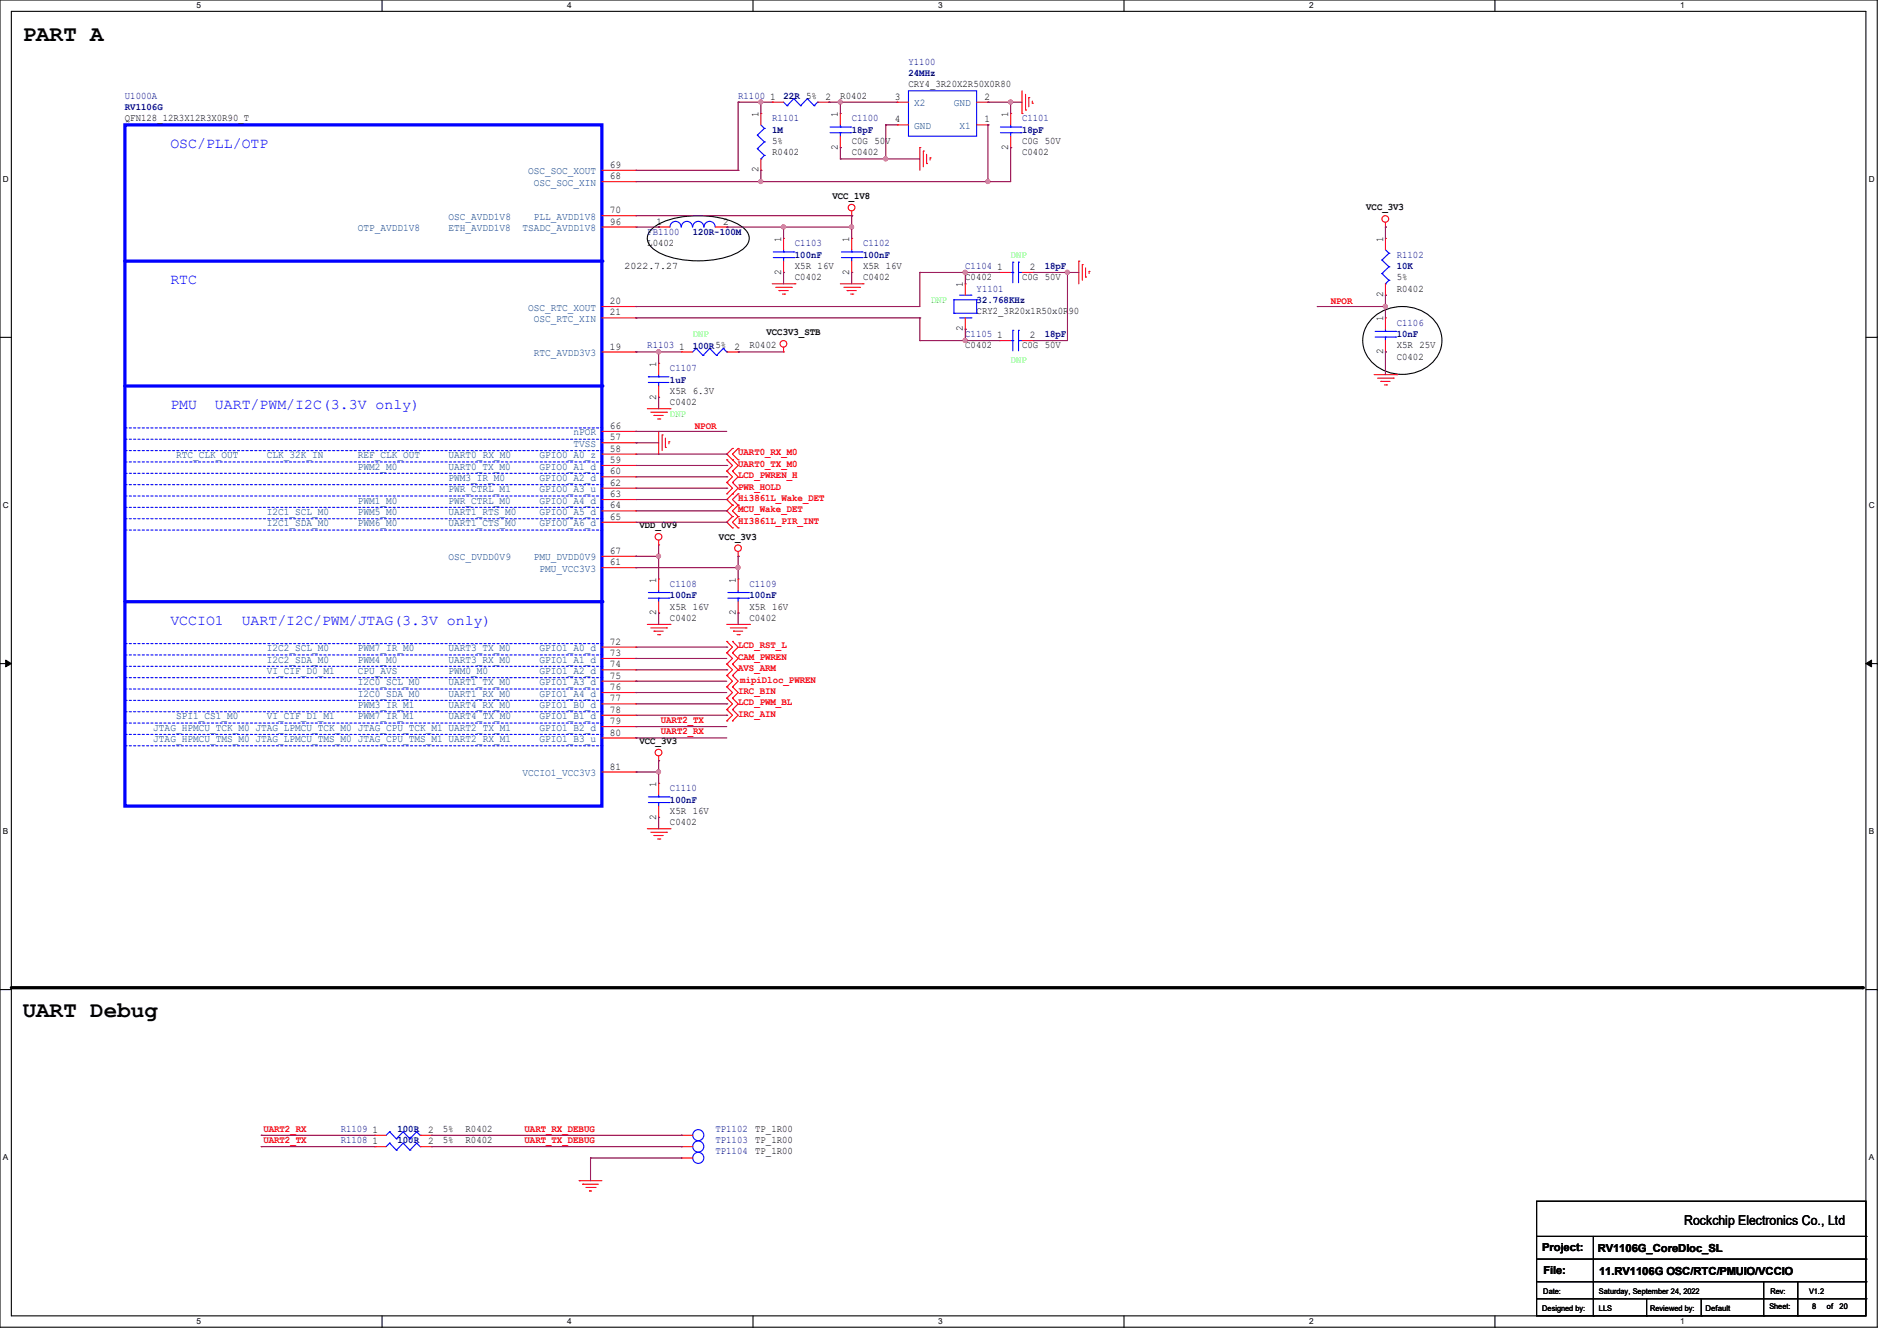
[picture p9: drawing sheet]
<svg xmlns="http://www.w3.org/2000/svg" width="297mm" height="210mm" viewBox="0 0 297 210" stroke-linecap="round" stroke-linejoin="round" font-family="sans-serif">
<path d="M0 0h293.9v207.9h-293.9zM1.8 1.8h290.3v204.3h-290.3z" fill="none" stroke="#000" stroke-width=".17"/>
<g fill="#fff">
<path d="M30.8 .2h.7v1.4h-.7z"/>
<path d="M30.8 206.2h.7v1.4h-.7z"/>
</g>
<path d="M59.8 0v1.8M59.8 206.1v1.8" fill="none" stroke="#000" stroke-width=".17"/>
<g fill="#fff">
<path d="M88.8 .2h.7v1.4h-.7z"/>
<path d="M88.8 206.2h.7v1.4h-.7z"/>
</g>
<path d="M117.9 0v1.8M117.9 206.1v1.8" fill="none" stroke="#000" stroke-width=".17"/>
<g fill="#fff">
<path d="M146.9 .2h.7v1.4h-.7z"/>
<path d="M146.9 206.2h.7v1.4h-.7z"/>
</g>
<path d="M176 0v1.8M176 206.1v1.8" fill="none" stroke="#000" stroke-width=".17"/>
<g fill="#fff">
<path d="M205 .2h.7v1.4h-.7z"/>
<path d="M205 206.2h.7v1.4h-.7z"/>
</g>
<path d="M234.1 0v1.8M234.1 206.1v1.8" fill="none" stroke="#000" stroke-width=".17"/>
<g fill="#fff">
<path d="M263.1 .2h.6v1.4h-.6z"/>
<path d="M263.1 206.2h.6v1.4h-.6z"/>
<path d="M.5 27.3h.9v1.4h-.9z"/>
<path d="M292.6 27.3h.9v1.4h-.9z"/>
<path d="M.5 78.4h.9v1.4h-.9z"/>
<path d="M292.6 78.4h.9v1.4h-.9z"/>
</g>
<path d="M0 52.8h1.8M292.1 52.8h1.8" fill="none" stroke="#000" stroke-width=".17"/>
<g fill="#fff">
<path d="M.5 129.5h.8v1.4h-.8z"/>
<path d="M292.6 129.5h.8v1.4h-.8z"/>
</g>
<path d="M0 103.9h1.8M292.1 103.9h1.8" fill="none" stroke="#000" stroke-width=".17"/>
<path d="M.9 103.4l.9 .5-.9 .5zM292.1 103.9l.9-.5v1z" fill="#000" stroke="#000" stroke-width=".16"/>
<g fill="#fff">
<path d="M.5 180.5h.8v1.4h-.8z"/>
<path d="M292.6 180.5h.8v1.4h-.8z"/>
</g>
<g fill="none" stroke="#000" stroke-width=".17">
<path d="M102.2 35.7a12.6 12.6 0 0 1 8.4-1.9 10.5 10.5 0 0 1 5.8 1.9 1.93 1.93 0 0 1 0 3.2 12.6 12.6 0 0 1-8.4 1.9 10.5 10.5 0 0 1-5.8-1.9 1.93 1.93 0 0 1 0-3.2zM214.6 50.2a6.8 6.8 0 0 1 10.5 .7 5 5 0 0 1-2.7 7.1 6.7 6.7 0 0 1-8.3-2.2 4.7 4.7 0 0 1 .5-5.6zM0 155h1.8M292.1 155h1.8M240.6 188.1h51.5v18h-51.5zM240.6 193.6h51.5M240.6 197.2h51.5M249.5 193.6v12.5M292.1 193.6h.1M292.1 197.2h.1M240.6 200.7h51.5M240.6 203.4h51.5"/>
<path d="M249.5 206.1h.1M257.8 206.1h.1M257.8 203.4v2.7M266.4 206.1h.1M266.4 203.4v2.7M276.1 206.1h.1M276.1 200.7v5.4M281.5 206.1h.1M281.5 200.7v5.4M292.1 200.7h.1M292.1 203.4h.1"/>
</g>
<path d="M1.8 154.7h289.8" fill="none" stroke="#000" stroke-width=".51"/>
<circle cx="291.6" cy="154.7" r=".25" fill="#000"/>
<g fill="none" stroke="#f00" stroke-width=".17">
<path d="M140.5 16h.1M140.5 19.6h.1M140.5 19.6h1.7M140.5 16h1.7M152.9 19.6h1.8M152.9 16h1.8M154.7 19.6h.1M154.7 16h.1M160 17.8h.1M160 14.2v3.6M160.6 17.2h.1M160.6 14.8v2.4"/>
<path d="M161.1 15.3h.1M161.1 15.3v1.4M161.6 16.2h.1M161.6 15.8v.4M133.3 33.8h.1M133.3 33.1v.7M144 23.1h.1M144 23.1v3.6M144.6 23.7h.1M144.6 23.7v2.4M145.1 25.6h.1M145.1 24.2v1.4"/>
<path d="M145.6 24.7h.1M145.6 24.7v.4M216.9 35.6h.1M216.9 37.3h.1M216.9 34.8v.8M216.9 37.3v1.8M120.9 44.4h3.6M121.5 45h2.4M122 45.5h.1M122 45.5h1.4M122.5 46.1h.4M122.7 55.1h.1"/>
<path d="M122.7 54.4v.7M122.9 46.1h.1M123.9 45h.1M124.5 44.4h.1M131.6 44.4h3.5M132.1 45h2.5M132.6 45.5h.1M132.6 45.5h1.5M133.2 46.1h.3M133.5 46.1h.1M134.6 45h.1M135.1 44.4h.1"/>
<path d="M168.9 40.9h.1M168.9 40.9v3.5M169.5 41.4h.1M169.5 41.4v2.5M170 43.4h.1M170 42v1.4M170.5 42.5h.1M170.5 42.5v.3M215.1 58.7h3.6M215.7 59.2h2.4M216.2 59.7h.1M216.2 59.7h1.4"/>
<path d="M216.9 46.2h.1M216.9 44.4v1.8M218.1 59.2h.1M218.7 58.7h.1M101.3 64h3.6M101.9 64.6h2.5M102.4 65.1h.1M102.4 65.1h1.4M103 65.6h.3M103.1 67.6h.1M103.1 67.6v3.5M103.3 65.6h.1"/>
<path d="M103.7 68.1h.1M103.7 68.1v2.5M104.2 70.1h.1M104.2 68.6v1.5M104.4 64.6h.1M104.7 69.2h.1M104.7 69.2v.3M104.9 64h.1M113.8 73.8h.1M113.8 72h.1M113.8 77.3h.1M113.8 75.6h.1"/>
<path d="M113.8 72l.9 .9-.9 .9M113.8 75.6l.9 .9-.9 .8M113.8 73.8l.9 .9-.9 .9M114.7 73.8h.1M114.7 72h.1M114.7 70.2h.1M114.7 77.3h.1M114.7 75.6h.1M114.7 79.1h.1M114.7 70.2l-.9 .9 1.8 1.8-.9 .9M114.7 75.6l.9 .9-1.8 1.7 .9 .9M114.7 79.1l-.9 .9 .9 .9"/>
<path d="M114.7 73.8l.9 .9-.9 .9M115.6 72h.1M115.6 70.2h.1M115.6 79.1h.1M115.6 77.3h.1M115.6 70.2l-.9 .9 .9 .9M115.6 77.3l-.9 .9 .9 .9M115.6 79.1l-.9 .9 .9 .9M216.7 60.3h.4M217.1 60.3h.1M101.3 97.8h3.6M101.9 98.3h2.5"/>
<path d="M102.4 98.8h.1M102.4 98.8h1.4M103 99.4h.3M103.1 85.3h.1M103.1 90.7h.1M103.1 96h.1M103.1 84.6v.7M103.1 90.7v1.8M103.1 94.2v1.8M103.3 99.4h.1M104.4 98.3h.1M104.9 97.8h.1"/>
<path d="M113.8 97.8h3.5M114.3 98.3h2.5M114.7 80.9h.1M114.7 82.7h.1M114.7 80.9l-.9 .9 .9 .9M114.9 98.8h.1M114.9 98.8h1.4M115.4 99.4h.3M115.6 87.1h.1M115.6 82.7h.1M115.6 80.9h.1M115.6 90.7h.1"/>
<path d="M115.6 96h.1M115.6 86.4v.7M115.6 90.7v1.8M115.6 94.2v1.8M115.6 80.9l-.9 .9 .9 .9M115.7 99.4h.1M116.8 98.3h.1M117.3 97.8h.1M103.1 119.1h.1M103.1 118.4v.7M113.8 104h.1M113.8 102.2h.1"/>
<path d="M113.8 111.1h.1M113.8 109.3h.1M113.8 107.6h.1M113.8 105.8h.1M113.8 112.9h.1M113.8 100.5h.1M113.8 102.2l.9 .9-.9 .9M113.8 109.3l.9 .9-.9 .9M113.8 105.8l.9 .9-.9 .9M113.8 111.1l.9 .9-.9 .9M113.8 107.6l.9 .9-.9 .8M113.8 100.5l.9 .8-.9 .9"/>
<path d="M113.8 104l.9 .9-.9 .9M114.7 104h.1M114.7 102.2h.1M114.7 111.1h.1M114.7 109.3h.1M114.7 107.6h.1M114.7 105.8h.1M114.7 112.9h.1M114.7 100.5h.1M114.7 102.2l.9 .9-.9 .9M114.7 109.3l.9 .9-.9 .9M114.7 105.8l.9 .9-.9 .9"/>
<path d="M114.7 111.1l.9 .9-.9 .9M114.7 107.6l.9 .9-.9 .8M114.7 100.5l.9 .8-.9 .9M114.7 104l.9 .9-.9 .9M101.3 129.8h3.6M101.9 130.3h2.5M102.4 130.9h.1M102.4 130.9h1.4M103 131.4h.3M103.3 131.4h.1M104.4 130.3h.1M104.9 129.8h.1"/>
<path d="M90.7 184.9h.1M90.7 184.9h3.5M91.2 185.5h.1M91.2 185.5h2.5M91.7 186h1.5M92.3 186.5h.1M92.3 186.5h.3M93.2 186h.1"/>
<circle cx="133.3" cy="32.5" r=".52"/>
<circle cx="216.9" cy="34.3" r=".52"/>
<circle cx="122.7" cy="53.8" r=".52"/>
<circle cx="103.1" cy="84.1" r=".52"/>
<circle cx="115.6" cy="85.9" r=".52"/>
<circle cx="103.1" cy="117.9" r=".52"/>
</g>
<g fill="none" stroke="#00f" stroke-width=".17">
<path d="M142.2 14.2h10.7v7.1h-10.7zM216.9 39.1l.6 .6M217.5 39.7h.1M217.5 39.7l-1.1 1M216.4 40.7h.1M216.4 42.8h.1M216.4 40.7l1.1 1.1M216.4 42.8l1.1 1.1M216.9 44.4h.1M217.5 41.8h.1M217.5 43.9h.1M217.5 41.8l-1.1 1"/>
<path d="M217.5 43.9l-.6 .5M101.5 93.7h3.2M101.5 92.8h3.2M103.1 92.8h.1M103.1 93.7h.1M103.1 92.5v.3M103.1 93.7v.5M104.7 93.7h.1M104.7 92.8h.1M114 93.7h3.2M114 92.8h3.2M115.6 92.8h.1"/>
<path d="M115.6 93.7h.1M115.6 92.5v.3M115.6 93.7v.5M117.2 93.7h.1M117.2 92.8h.1"/>
</g>
<path d="M19.6 19.6h74.6v106.6h-74.6zM19.6 40.9h74.6" fill="none" stroke="#00f" stroke-width=".51"/>
<circle cx="94.2" cy="40.9" r=".25" fill="#00f"/>
<path d="M19.6 60.5h74.6" fill="none" stroke="#00f" stroke-width=".51"/>
<circle cx="94.2" cy="60.5" r=".25" fill="#00f"/>
<path d="M19.6 94.2h74.6" fill="none" stroke="#00f" stroke-width=".51"/>
<circle cx="94.2" cy="94.2" r=".25" fill="#00f"/>
<g fill="none" stroke="#00f" stroke-width=".17" stroke-dasharray=".3">
<path d="M19.6 70.6h74.6M19.6 67h74.6M19.6 68.8h74.6M19.6 72.3h74.6M19.6 74.1h74.6M19.6 75.9h74.6M19.6 77.7h74.6M19.6 79.5h74.6M94.2 70.6h.1M94.2 67h.1M94.2 68.8h.1M94.2 72.3h.1"/>
<path d="M94.2 74.1h.1M94.2 75.9h.1M94.2 77.7h.1M94.2 79.5h.1M19.6 81.2h74.6M19.6 83h74.6M94.2 81.2h.1M94.2 83h.1M19.6 100.8h74.6M19.6 102.6h74.6M19.6 104.4h74.6M19.6 106.1h74.6"/>
<path d="M19.6 107.9h74.6M19.6 109.7h74.6M19.6 111.5h74.6M19.6 113.2h74.6M19.6 115h74.6M19.6 116.8h74.6M94.2 100.8h.1M94.2 102.6h.1M94.2 104.4h.1M94.2 106.1h.1M94.2 107.9h.1M94.2 109.7h.1"/>
<path d="M94.2 111.5h.1M94.2 113.2h.1M94.2 115h.1M94.2 116.8h.1"/>
</g>
<g fill="none" stroke="#f00" stroke-width=".17">
<path d="M119.1 17.8h.1M119.1 17.8v1.8M120.9 16h.1M120.9 16h1.8M128 16h1.8M129.8 16h.1M131.6 17.8h.1M131.6 17.8v1.8M158.2 17.8h.1M158.2 17.8v1.8M94.2 26.7h5.4M94.2 28.4h5.4"/>
<path d="M94.2 33.8h5.4M94.2 35.6h5.4M99.6 26.7h.1M99.6 28.4h.1M99.6 33.8h.1M99.6 35.6h.1M103.1 35.6h.1M103.1 35.6h1.8M112 35.6h1.8M113.8 35.6h.1M119.1 26.7h.1M119.1 24.9v1.8"/>
<path d="M122.7 37.3h.1M122.7 37.3v1.8M131.6 23.1h.1M131.6 21.3v1.8M133.3 37.3h.1M133.3 37.3v1.8M158.2 23.1h.1M158.2 21.3v1.8M94.2 55.1h5.4M94.2 49.8h5.4M94.2 48h5.4M99.6 55.1h.1"/>
<path d="M99.6 49.8h.1M99.6 48h.1M103.1 56.9h.1M103.1 56.9v1.8M106.7 55.1h.1M106.7 55.1h1.8M113.8 55.1h1.8M115.6 55.1h.1M122.7 42.7h.1M122.7 40.9v1.8M133.3 42.7h.1M133.3 40.9v1.8"/>
<path d="M151.1 44.4h.1M151.1 51.6h.1M151.1 44.4v1.8M151.1 49.8v1.8M156.5 42.7h.1M156.5 53.3h.1M156.5 42.7h1.7M156.5 53.3h1.7M160 42.7h1.8M160 53.3h1.8M161.8 42.7h.1M161.8 53.3h.1"/>
<path d="M216.9 49.8h.1M216.9 55.1h.1M216.9 49.8v1.8M216.9 53.3v1.8M94.2 69.3h5.4M94.2 71.1h5.4M94.2 72.9h5.4M94.2 74.7h5.4M94.2 76.5h5.4M94.2 78.2h5.4M94.2 67.6h5.4M99.6 69.3h.1"/>
<path d="M99.6 71.1h.1M99.6 72.9h.1M99.6 74.7h.1M99.6 76.5h.1M99.6 78.2h.1M99.6 67.6h.1M103.1 62.2h.1M103.1 60.5v1.7M94.2 80h5.4M94.2 81.8h5.4M94.2 87.1h5.4M94.2 88.9h5.4"/>
<path d="M99.6 80h.1M99.6 81.8h.1M99.6 87.1h.1M99.6 88.9h.1M94.2 101.3h5.4M94.2 104.9h5.4M94.2 103.1h5.4M94.2 106.7h5.4M94.2 108.5h5.4M94.2 113.8h5.4M94.2 115.6h5.4M94.2 110.2h5.4"/>
<path d="M94.2 112h5.4M99.6 101.3h.1M99.6 104.9h.1M99.6 103.1h.1M99.6 106.7h.1M99.6 108.5h.1M99.6 113.8h.1M99.6 115.6h.1M99.6 110.2h.1M99.6 112h.1M94.2 120.9h5.4M99.6 120.9h.1"/>
<path d="M103.1 122.7h.1M103.1 128h.1M103.1 122.7v1.8M103.1 126.2v1.8M58.7 179.6h.1M58.7 177.8h.1M58.7 177.8h1.8M58.7 179.6h1.8M65.8 177.8h1.8M65.8 179.6h1.8M67.6 179.6h.1M67.6 177.8h.1"/>
<path d="M106.7 177.8h.1M106.7 179.6h.1M106.7 177.8h1.8M106.7 179.6h1.8M106.7 181.4h.1M106.7 181.4h1.8"/>
</g>
<g fill="none" stroke="#00f" stroke-width=".17">
<path d="M119.1 19.6l.6 .5M122.7 16l.5 .6M123.2 16.6h.1M124.3 15.5h.1M124.3 15.5l-1.1 1.1M124.3 15.5l1 1.1M125.3 16.6h.1M126.4 15.5h.1M126.4 15.5l-1.1 1.1M126.4 15.5l1.1 1.1M127.5 16.6h.1M128 16h.1"/>
<path d="M128 16l-.5 .6M130 19.9h3.2M131.6 19.9h.1M131.6 19.6v.3M133.2 19.9h.1M156.6 19.9h3.3M158.2 19.9h.1M158.2 19.6v.3M159.9 19.9h.1M106.6 35.6a.87 .87 0 0 0-.8-.9 .87 .87 0 0 0-.9 .9M108.4 35.6a.87 .87 0 0 0-.9-.9 .87 .87 0 0 0-.8 .9M110.2 35.6a.87 .87 0 0 0-.9-.9 .87 .87 0 0 0-.8 .9"/>
<path d="M112 35.6a.87 .87 0 0 0-.9-.9 .87 .87 0 0 0-.9 .9M118.6 21.2h.1M118.6 23.3h.1M118.6 21.2l1.1 1M118.6 23.3l1.1 1M119.1 24.9h.1M119.7 20.1h.1M119.7 22.2h.1M119.7 24.3h.1M119.7 24.3l-.6 .6M119.7 20.1l-1.1 1.1M119.7 22.2l-1.1 1.1"/>
<path d="M121.1 39.5h3.2M122.7 39.5h.1M122.7 39.1v.4M124.3 39.5h.1M130 20.8h3.2M131.6 20.8h.1M131.6 20.8v.5M131.7 39.5h3.3M133.2 20.8h.1M133.3 39.5h.1M133.3 39.1v.4M135 39.5h.1"/>
<path d="M156.6 20.8h3.3M158.2 20.8h.1M158.2 20.8v.5M159.9 20.8h.1M101.5 59.9h.1M101.5 59h.1M101.5 59.9h3.2M101.5 59h3.2M103.1 59h.1M103.1 59.9h.1M103.1 58.7v.3M103.1 59.9v.6"/>
<path d="M109 54.6h.1M109 54.6l-.5 .5M109 54.6l1.1 1.1M110.1 55.7h.1M111.1 54.6h.1M111.1 54.6l-1 1.1M111.1 54.6l1.1 1.1M112.2 55.7h.1M113.2 54.6h.1M113.2 54.6l-1 1.1M113.2 54.6l.6 .5M113.8 55.1h.1"/>
<path d="M121.1 40.3h3.2M122.7 40.3h.1M122.7 40.3v.6M124.3 40.3h.1M131.7 40.3h3.3M133.3 40.3h.1M133.3 40.3v.6M135 40.3h.1M149.4 49.1h.1M149.4 46.9h.1M149.4 46.9h3.5M149.4 49.1h3.5"/>
<path d="M149.4 46.9v2.2M150.2 46.2h1.8M150.2 49.8h1.8M152 46.2h.1M152 49.8h.1M152.9 46.9h.1M152.9 49.1h.1M152.9 46.9v2.2M158.2 42.7h.4M158.2 53.3h.4M158.6 42.7h.1M158.6 41.1h.1"/>
<path d="M158.6 53.3h.1M158.6 51.7h.1M158.6 41.1v3.2M158.6 51.7v3.2M159.5 41.1h.1M159.5 42.7h.1M159.5 51.7h.1M159.5 53.3h.1M159.5 42.7h.5M159.5 41.1v3.2M159.5 51.7v3.2M159.5 53.3h.5"/>
<path d="M215.3 52.8h3.2M215.3 51.9h3.2M216.9 51.9h.1M216.9 52.8h.1M216.9 51.6v.3M216.9 52.8v.5M218.5 52.8h.1M218.5 51.9h.1M101.5 125.7h3.2M101.5 124.8h3.2M103.1 124.8h.1M103.1 125.7h.1"/>
<path d="M103.1 124.5v.3M103.1 125.7v.5M104.7 125.7h.1M104.7 124.8h.1M61 179h.1M61 177.2h.1M61 179l-.5 .6M61 179l1.1 1.1M61 177.2l-.5 .6M61 177.2l1.1 1.2M62.1 178.4h.1M63.1 179h.1"/>
<path d="M63.1 177.2h.1M63.1 179l-1 1.1M63.1 179l1.1 1.1M63.1 177.2l-1 1.2M63.1 177.2l1.1 1.2M64.2 178.4h.1M65.2 179h.1M65.2 177.2h.1M65.2 179l-1 1.1M65.2 179l.6 .6M65.2 177.2l-1 1.2M65.2 177.2l.6 .6"/>
<path d="M65.8 179.6h.1M65.8 177.8h.1M62.1 180.1h.1M64.2 180.1h.1"/>
<circle cx="109.3" cy="179.6" r=".87"/>
<circle cx="109.3" cy="177.8" r=".87"/>
<circle cx="109.3" cy="181.3" r=".87"/>
</g>
<g fill="none" stroke="#800040" stroke-width=".17">
<path d="M115.6 16h.1M115.6 16v10.7M115.6 16h5.3M119.1 16h.1M119.1 16v1.8M129.8 16h.1M129.8 16h10.7M131.6 16h.1M131.6 16v1.8M138.7 19.6h.1M138.7 19.6v5.3M138.7 19.6h1.8"/>
<path d="M154.7 16h.1M154.7 19.6h.1M154.7 16h5.3M154.7 19.6v8.8M158.2 16h.1M158.2 16v1.8M99.6 26.7h16M99.6 33.8h33.7M99.6 35.6h3.5M103.1 35.6h.1M113.8 35.6h.1M113.8 35.6h19.5"/>
<path d="M115.6 26.7h.1M119.1 28.4h.1M119.1 26.7h.1M119.1 26.7v1.7M122.7 35.6h.1M122.7 35.6v1.7M131.6 24.9h.1M131.6 23.1h.1M131.6 24.9h12.4M131.6 23.1v1.8M133.3 33.8h.1M133.3 35.6h.1"/>
<path d="M133.3 33.8v3.5M138.7 24.9h.1M154.7 28.4h.1M158.2 23.1h.1M158.2 23.1v5.3h-58.6M216.9 35.6h.1M216.9 35.6v1.7M99.6 49.8h.1M99.6 48h.1M99.6 55.1h.1M99.6 49.8h44.4M99.6 55.1h7.1"/>
<path d="M103.1 55.1h.1M103.1 55.1v1.8M115.6 55.1h.1M115.6 55.1h7.1M122.7 42.7h.1M122.7 42.7v1.7M133.3 42.7h.1M133.3 42.7v1.7M144 53.3h.1M144 49.8h.1M144 42.7h.1M144 42.7v5.3h-44.4"/>
<path d="M144 53.3h12.5M144 49.8v3.5M144 42.7h12.5M151.1 53.3h.1M151.1 51.6h.1M151.1 42.7h.1M151.1 42.7v1.7M151.1 51.6v1.7M161.8 53.3h.1M161.8 42.7h.1M161.8 42.7h7.1M167.1 42.7h.1"/>
<path d="M167.1 42.7v10.6h-5.3M206.2 48h.1M206.2 48h10.7M216.9 46.2h.1M216.9 55.1h.1M216.9 48h.1M216.9 46.2v3.6M216.9 55.1v3.6M99.6 69.3h.1M99.6 67.6h.1M99.6 69.3h3.5M99.6 67.6h14.2"/>
<path d="M99.6 71.1h14.2M99.6 72.9h14.2M99.6 78.2h14.2M99.6 76.5h14.2M99.6 74.7h14.2M103.1 62.2h.1M103.1 62.2v1.8M113.8 71.1h.1M113.8 72.9h.1M113.8 78.2h.1M113.8 76.5h.1M113.8 74.7h.1"/>
<path d="M99.6 87.1h.1M99.6 88.9h.1M99.6 87.1h3.5M99.6 88.9h16M99.6 81.8h14.2M99.6 80h14.2M103.1 96h.1M103.1 87.1h.1M103.1 85.3v5.4M103.1 96v1.8M113.8 81.8h.1M113.8 80h.1"/>
<path d="M115.6 87.1h.1M115.6 96h.1M115.6 88.9h.1M115.6 87.1v3.6M115.6 96v1.8M99.6 103.1h.1M99.6 115.6h.1M99.6 113.8h.1M99.6 108.5h.1M99.6 106.7h.1M99.6 103.1h14.2M99.6 115.6h14.2"/>
<path d="M99.6 113.8h14.2M99.6 108.5h14.2M99.6 106.7h14.2M99.6 101.3h14.2M99.6 112h14.2M99.6 110.2h14.2M99.6 104.9h14.2M103.1 119.1h.1M103.1 119.1v3.6M113.8 101.3h.1M113.8 112h.1M113.8 110.2h.1"/>
<path d="M113.8 104.9h.1M99.6 120.9h.1M99.6 120.9h3.5M103.1 120.9h.1M103.1 128h.1M103.1 128v1.8M40.9 179.6h.1M40.9 177.8h.1M40.9 177.8h17.8M40.9 179.6h17.8M67.6 177.8h39.1M67.6 179.6h39.1"/>
<path d="M106.7 177.8h.1M106.7 179.6h.1M92.5 181.4h.1M92.5 181.4v3.5M92.5 181.4h14.2M106.7 181.4h.1"/>
</g>
<g fill="#f0f" stroke="#f0f" stroke-width=".17">
<circle cx="103.1" cy="120.9" r=".32"/>
<circle cx="103.1" cy="87.1" r=".32"/>
<circle cx="115.5" cy="88.9" r=".32"/>
<circle cx="216.9" cy="48" r=".32"/>
<circle cx="154.7" cy="28.4" r=".32"/>
<circle cx="119.1" cy="28.4" r=".32"/>
<circle cx="131.6" cy="16" r=".32"/>
<circle cx="158.2" cy="16" r=".32"/>
<circle cx="138.7" cy="24.9" r=".32"/>
<circle cx="119.1" cy="16" r=".32"/>
<circle cx="151.1" cy="53.3" r=".32"/>
<circle cx="167.1" cy="42.7" r=".32"/>
<circle cx="151.1" cy="42.7" r=".32"/>
<circle cx="103.1" cy="55.1" r=".32"/>
<circle cx="133.3" cy="35.5" r=".32"/>
<circle cx="122.7" cy="35.5" r=".32"/>
</g>
<g font-size="3.5">
<text x="3.6" y="6.4">PART A</text>
<text x="3.6" y="159.3">UART Debug</text>
</g>
<g font-size="2.3" fill="#00f">
<text x="26.7" y="23.2">OSC/PLL/OTP</text>
<text x="26.7" y="44.5">RTC</text>
<text x="26.7" y="64.1">PMU</text>
<text x="33.7" y="64.1">UART/PWM/I2C(3.3V only)</text>
<text x="26.7" y="97.9">VCCIO1</text>
<text x="37.8" y="97.9">UART/I2C/PWM/JTAG(3.3V only)</text>
</g>
<text font-size="2.1" x="263.7" y="191.9">Rockchip Electronics Co., Ltd</text>
<g font-size="1.7">
<text x="241.5" y="196">Project:</text>
<text x="250.1" y="196.1">RV1106G_CoreDloc_SL</text>
<text x="241.6" y="199.5">File:</text>
<text x="250.4" y="199.7">11.RV1106G OSC/RTC/PMUIO/VCCIO</text>
</g>
<g font-size="1.6" fill="#000080">
<text x="142.2" y="10.1">Y1100</text>
<text x="142.2" y="11.9">24MHz</text>
<text x="19.6" y="15.5">U1000A</text>
<text x="19.6" y="17.3">RV1106G</text>
<text x="115.6" y="15.5">R1100</text>
<text x="122.7" y="15.5">22R 5%</text>
<text x="120.9" y="19">R1101</text>
<text x="120.9" y="20.8">1M</text>
<text x="133.3" y="19">C1100</text>
<text x="133.3" y="20.8">18pF</text>
<text x="160" y="19">C1101</text>
<text x="160" y="20.8">18pF</text>
<text x="101.3" y="36.8">FB1100</text>
<text x="108.5" y="36.8">120R-100M</text>
<text x="124.5" y="38.6">C1103</text>
<text x="124.5" y="40.4">100nF</text>
<text x="135.1" y="38.6">C1102</text>
<text x="135.1" y="40.4">100nF</text>
<text x="218.7" y="40.3">R1102</text>
<text x="151.1" y="42.1">C1104</text>
<text x="152.9" y="45.7">Y1101</text>
<text x="152.9" y="47.5">32.768KHz</text>
<text x="163.6" y="42.2">18pF</text>
<text x="218.7" y="42.2">10K</text>
<text x="151.1" y="52.8">C1105</text>
<text x="163.6" y="52.8">18pF</text>
<text x="218.7" y="51">C1106</text>
<text x="218.7" y="52.8">10nF</text>
<text x="101.3" y="54.6">R1103</text>
<text x="104.9" y="58.1">C1107</text>
<text x="104.9" y="59.9">1uF</text>
<text x="108.5" y="54.6">100R5%</text>
<text x="104.9" y="91.9">C1108</text>
<text x="104.9" y="93.7">100nF</text>
<text x="117.3" y="91.9">C1109</text>
<text x="117.3" y="93.7">100nF</text>
<text x="104.9" y="123.9">C1110</text>
<text x="104.9" y="125.7">100nF</text>
<text x="53.3" y="179">R1108</text>
<text x="53.3" y="177.2">R1109</text>
<text x="62.2" y="179.1">100R</text>
<text x="62.2" y="177.3">100R</text>
<text x="112" y="177.2">TP1102</text>
<text x="112" y="179">TP1103</text>
<text x="112" y="180.8">TP1104</text>
</g>
<g font-size="1.6">
<text x="120.6" y="15.6">1</text>
<text x="129.2" y="15.6">2</text>
<text x="131.6" y="15.5">R0402</text>
<text x="140.1" y="15.6">3</text>
<text x="142.2" y="13.7">CRY4_3R20X2R50X0R80</text>
<text x="154.1" y="15.6">2</text>
<text x="19.6" y="19">QFN128_12R3X12R3X0R90_T</text>
<text x="118.7" y="18.3" transform="rotate(-90 118.7 18.3)">1</text>
<text x="120.9" y="22.6">5%</text>
<text x="131.2" y="23.5" transform="rotate(-90 131.2 23.5)">2</text>
<text x="131.2" y="18.3" transform="rotate(-90 131.2 18.3)">1</text>
<text x="133.3" y="22.6">C0G 50V</text>
<text x="140.1" y="19.2">4</text>
<text x="154.1" y="19.2">1</text>
<text x="157.9" y="23.5" transform="rotate(-90 157.9 23.5)">2</text>
<text x="157.9" y="18.3" transform="rotate(-90 157.9 18.3)">1</text>
<text x="160" y="22.6">C0G 50V</text>
<text x="95.5" y="26.3">69</text>
<text x="95.5" y="28.1">68</text>
<text x="118.7" y="27" transform="rotate(-90 118.7 27)">2</text>
<text x="120.9" y="24.3">R0402</text>
<text x="133.3" y="24.3">C0402</text>
<text x="160" y="24.3">C0402</text>
<text x="95.5" y="33.4">70</text>
<text x="95.5" y="35.2">96</text>
<text x="102.8" y="35.2">1</text>
<text x="113.2" y="35.2">2</text>
<text x="130.3" y="31.2">VCC_1V8</text>
<text x="213.9" y="32.9">VCC_3V3</text>
<text x="101.3" y="38.6">L0402</text>
<text x="122.3" y="37.9" transform="rotate(-90 122.3 37.9)">1</text>
<text x="133" y="37.9" transform="rotate(-90 133 37.9)">1</text>
<text x="216.5" y="37.9" transform="rotate(-90 216.5 37.9)">1</text>
<text x="95.5" y="47.6">20</text>
<text x="97.8" y="42.1">2022.7.27</text>
<text x="122.3" y="43" transform="rotate(-90 122.3 43)">2</text>
<text x="124.5" y="43.9">C0402</text>
<text x="124.5" y="42.1">X5R 16V</text>
<text x="133" y="43" transform="rotate(-90 133 43)">2</text>
<text x="135.1" y="43.9">C0402</text>
<text x="135.1" y="42.1">X5R 16V</text>
<text x="150.8" y="45" transform="rotate(-90 150.8 45)">1</text>
<text x="151.1" y="43.9">C0402</text>
<text x="156.1" y="42.3">1</text>
<text x="160" y="43.9">C0G 50V</text>
<text x="161.2" y="42.3">2</text>
<text x="216.5" y="46.6" transform="rotate(-90 216.5 46.6)">2</text>
<text x="218.7" y="45.7">R0402</text>
<text x="218.7" y="43.9">5%</text>
<text x="95.5" y="49.4">21</text>
<text x="120" y="52.5">VCC3V3_STB</text>
<text x="150.8" y="51.9" transform="rotate(-90 150.8 51.9)">2</text>
<text x="152.9" y="49.2">CRY2_3R20x1R50x0R90</text>
<text x="156.1" y="53">1</text>
<text x="161.2" y="53">2</text>
<text x="216.5" y="50.3" transform="rotate(-90 216.5 50.3)">1</text>
<text x="95.5" y="54.7">19</text>
<text x="102.7" y="57.4" transform="rotate(-90 102.7 57.4)">1</text>
<text x="106.3" y="54.7">1</text>
<text x="115" y="54.7">2</text>
<text x="117.3" y="54.6">R0402</text>
<text x="151.1" y="54.6">C0402</text>
<text x="160" y="54.6">C0G 50V</text>
<text x="216.5" y="55.5" transform="rotate(-90 216.5 55.5)">2</text>
<text x="218.7" y="56.3">C0402</text>
<text x="218.7" y="54.6">X5R 25V</text>
<text x="102.7" y="62.6" transform="rotate(-90 102.7 62.6)">2</text>
<text x="104.9" y="63.5">C0402</text>
<text x="104.9" y="61.7">X5R 6.3V</text>
<text x="95.5" y="69">57</text>
<text x="95.5" y="70.7">58</text>
<text x="95.5" y="67.2">66</text>
<text x="95.5" y="72.5">59</text>
<text x="95.5" y="74.3">60</text>
<text x="95.5" y="76.1">62</text>
<text x="95.5" y="77.9">63</text>
<text x="95.5" y="79.6">64</text>
<text x="95.5" y="81.4">65</text>
<text x="100.1" y="82.7">VDD_0V9</text>
<text x="95.5" y="86.7">67</text>
<text x="95.5" y="88.5">61</text>
<text x="112.6" y="84.5">VCC_3V3</text>
<text x="102.7" y="91.2" transform="rotate(-90 102.7 91.2)">1</text>
<text x="104.9" y="95.5">X5R 16V</text>
<text x="115.2" y="91.2" transform="rotate(-90 115.2 91.2)">1</text>
<text x="117.3" y="95.5">X5R 16V</text>
<text x="95.5" y="101">72</text>
<text x="102.7" y="96.4" transform="rotate(-90 102.7 96.4)">2</text>
<text x="104.9" y="97.2">C0402</text>
<text x="115.2" y="96.4" transform="rotate(-90 115.2 96.4)">2</text>
<text x="117.3" y="97.2">C0402</text>
<text x="95.5" y="104.5">74</text>
<text x="95.5" y="102.7">73</text>
<text x="95.5" y="106.3">75</text>
<text x="95.5" y="108.1">76</text>
<text x="95.5" y="113.4">79</text>
<text x="95.5" y="109.9">77</text>
<text x="95.5" y="111.6">78</text>
<text x="95.5" y="115.2">80</text>
<text x="100.1" y="116.5">VCC_3V3</text>
<text x="95.5" y="120.5">81</text>
<text x="102.7" y="123.2" transform="rotate(-90 102.7 123.2)">1</text>
<text x="102.7" y="128.4" transform="rotate(-90 102.7 128.4)">2</text>
<text x="104.9" y="129.2">C0402</text>
<text x="104.9" y="127.5">X5R 16V</text>
<text x="58.3" y="179.2">1</text>
<text x="58.3" y="177.4">1</text>
<text x="67" y="179.2">2</text>
<text x="67" y="177.4">2</text>
<text x="69.3" y="179">5%</text>
<text x="69.3" y="177.2">5%</text>
<text x="72.9" y="179">R0402</text>
<text x="72.9" y="177.2">R0402</text>
<text x="118.2" y="177.2">TP_1R00</text>
<text x="118.2" y="179">TP_1R00</text>
<text x="118.2" y="180.8">TP_1R00</text>
</g>
<g font-size="1.6" fill="#004080">
<text x="143.1" y="16.6">X2</text>
<text x="149.4" y="16.6">GND</text>
<text x="143.1" y="20.2">GND</text>
<text x="150.2" y="20.2">X1</text>
<text x="82.7" y="27.3">OSC_SOC_XOUT</text>
<text x="83.6" y="29.1">OSC_SOC_XIN</text>
<text x="70.2" y="34.4">OSC_AVDD1V8</text>
<text x="83.6" y="34.4">PLL_AVDD1V8</text>
<text x="56" y="36.2">OTP_AVDD1V8</text>
<text x="70.2" y="36.2">ETH_AVDD1V8</text>
<text x="81.8" y="36.2">TSADC_AVDD1V8</text>
<text x="82.7" y="48.6">OSC_RTC_XOUT</text>
<text x="83.6" y="50.4">OSC_RTC_XIN</text>
<text x="83.6" y="55.8">RTC_AVDD3V3</text>
<text x="27.6" y="71.8">RTC_CLK_OUT</text>
<text x="41.8" y="71.8">CLK_32K_IN</text>
<text x="56" y="71.8">REF_CLK_OUT</text>
<text x="70.2" y="71.8">UART0_RX_M0</text>
<text x="84.5" y="71.8">GPIO0_A0_z</text>
<text x="89.8" y="70">TVSS</text>
<text x="89.8" y="68.2">nPOR</text>
<text x="56" y="73.5">PWM2_M0</text>
<text x="70.2" y="73.5">UART0_TX_M0</text>
<text x="70.2" y="75.3">PWM3_IR_M0</text>
<text x="70.2" y="77.1">PWR_CTRL_M1</text>
<text x="84.4" y="73.5">GPIO0_A1_d</text>
<text x="84.5" y="75.3">GPIO0_A2_d</text>
<text x="84.5" y="77.1">GPIO0_A3_u</text>
<text x="41.8" y="80.6">I2C1_SCL_M0</text>
<text x="41.8" y="82.4">I2C1_SDA_M0</text>
<text x="56" y="80.6">PWM5_M0</text>
<text x="56" y="82.4">PWM6_M0</text>
<text x="56" y="78.9">PWM1_M0</text>
<text x="70.2" y="80.6">UART1_RTS_M0</text>
<text x="70.2" y="82.4">UART1_CTS_M0</text>
<text x="70.2" y="78.9">PWR_CTRL_M0</text>
<text x="84.4" y="80.6">GPIO0_A5_d</text>
<text x="84.4" y="82.4">GPIO0_A6_d</text>
<text x="84.4" y="78.9">GPIO0_A4_d</text>
<text x="70.2" y="87.8">OSC_DVDD0V9</text>
<text x="83.6" y="87.8">PMU_DVDD0V9</text>
<text x="84.5" y="89.5">PMU_VCC3V3</text>
<text x="41.8" y="102">I2C2_SCL_M0</text>
<text x="56" y="102">PWM7_IR_M0</text>
<text x="70.2" y="102">UART3_TX_M0</text>
<text x="84.4" y="102">GPIO1_A0_d</text>
<text x="41.8" y="105.5">VI_CIF_D0_M1</text>
<text x="41.8" y="103.8">I2C2_SDA_M0</text>
<text x="56" y="105.5">CPU_AVS</text>
<text x="56" y="103.8">PWM4_M0</text>
<text x="56" y="107.3">I2C0_SCL_M0</text>
<text x="70.2" y="105.5">PWM0_M0</text>
<text x="70.2" y="103.8">UART3_RX_M0</text>
<text x="70.2" y="107.3">UART1_TX_M0</text>
<text x="84.4" y="105.5">GPIO1_A2_d</text>
<text x="84.4" y="103.8">GPIO1_A1_d</text>
<text x="84.4" y="107.3">GPIO1_A3_d</text>
<text x="27.6" y="112.7">SPI1_CS1_M0</text>
<text x="41.8" y="112.7">VI_CIF_D1_M1</text>
<text x="56" y="112.7">PWM7_IR_M1</text>
<text x="56" y="109.1">I2C0_SDA_M0</text>
<text x="56" y="110.9">PWM3_IR_M1</text>
<text x="70.2" y="112.7">UART4_TX_M0</text>
<text x="70.2" y="109.1">UART1_RX_M0</text>
<text x="70.2" y="110.9">UART4_RX_M0</text>
<text x="84.4" y="109.1">GPIO1_A4_d</text>
<text x="84.4" y="110.9">GPIO1_B0_d</text>
<text x="84.5" y="112.7">GPIO1_B1_d</text>
<text x="24" y="114.4">JTAG_HPMCU_TCK_M0 JTAG_LPMCU_TCK_M0 JTAG_CPU_TCK_M1 UART2_TX_M1</text>
<text x="24" y="116.2">JTAG_HPMCU_TMS_M0 JTAG_LPMCU_TMS_M0 JTAG_CPU_TMS_M1 UART2_RX_M1</text>
<text x="84.5" y="114.4">GPIO1_B2_d</text>
<text x="84.5" y="116.2">GPIO1_B3_u</text>
<text x="81.8" y="121.5">VCCIO1_VCC3V3</text>
</g>
<g font-size="1.6" fill="#0f0">
<text x="158.2" y="40.3">DNP</text>
<text x="145.8" y="47.5">DNP</text>
<text x="108.5" y="52.8">DNP</text>
<text x="158.2" y="56.9">DNP</text>
<text x="104.9" y="65.2">DNP</text>
</g>
<g font-size="1.6" fill="#f00">
<text x="208.4" y="47.7">NPOR</text>
<text x="108.8" y="67.2">NPOR</text>
<text x="115.6" y="71.3">UART0_RX_M0</text>
<text x="115.6" y="73.1">UART0_TX_M0</text>
<text x="115.6" y="76.7">PWR_HOLD</text>
<text x="115.6" y="74.9">LCD_PWREN_H</text>
<text x="115.6" y="82">HI3861L_PIR_INT</text>
<text x="115.6" y="78.4">Hi3861L_Wake_DET</text>
<text x="115.6" y="80.2">MCU_Wake_DET</text>
<text x="115.6" y="101.6">LCD_RST_L</text>
<text x="115.6" y="103.3">CAM_PWREN</text>
<text x="115.6" y="105.1">AVS_ARM</text>
<text x="115.9" y="106.9">mipiDloc_PWREN</text>
<text x="103.5" y="113.2">UART2_TX</text>
<text x="115.6" y="110.4">LCD_PWM_BL</text>
<text x="115.6" y="112.2">IRC_AIN</text>
<text x="115.6" y="108.7">IRC_BIN</text>
<text x="103.5" y="115">UART2_RX</text>
<text x="41.2" y="179">UART2_TX</text>
<text x="41.2" y="177.2">UART2_RX</text>
<text x="82.1" y="177.2">UART_RX_DEBUG</text>
<text x="82.1" y="179">UART_TX_DEBUG</text>
</g>
<g font-size="1.3">
<text x="30.8" y="1.3">5</text>
<text x="88.8" y="1.3">4</text>
<text x="146.9" y="1.3">3</text>
<text x="205" y="1.3">2</text>
<text x="263.1" y="1.3">1</text>
<text x=".5" y="28.4">D</text>
<text x="292.6" y="28.4">D</text>
<text x=".5" y="79.5">C</text>
<text x="292.6" y="79.5">C</text>
<text x=".5" y="130.6">B</text>
<text x="292.6" y="130.6">B</text>
<text x=".5" y="181.7">A</text>
<text x="292.6" y="181.7">A</text>
<text x="30.8" y="207.4">5</text>
<text x="88.8" y="207.4">4</text>
<text x="146.9" y="207.4">3</text>
<text x="205" y="207.4">2</text>
<text x="263.1" y="207.4">1</text>
</g>
<g font-size="1.2">
<text x="241.6" y="202.6">Date:</text>
<text x="250.4" y="202.6">Saturday, September 24, 2022</text>
<text x="277.2" y="202.6">Rev:</text>
<text x="283.2" y="202.6">V1.2</text>
<text x="241.5" y="205.3">Designed by:</text>
<text x="250.4" y="205.3">LLS</text>
<text x="258.4" y="205.3">Reviewed by:</text>
<text x="267" y="205.3">Default</text>
<text x="277" y="205.1">Sheet:</text>
<text x="283.8" y="205.1">8</text>
<text x="286" y="205.1">of</text>
<text x="288" y="205.1">20</text>
</g>
</svg>
